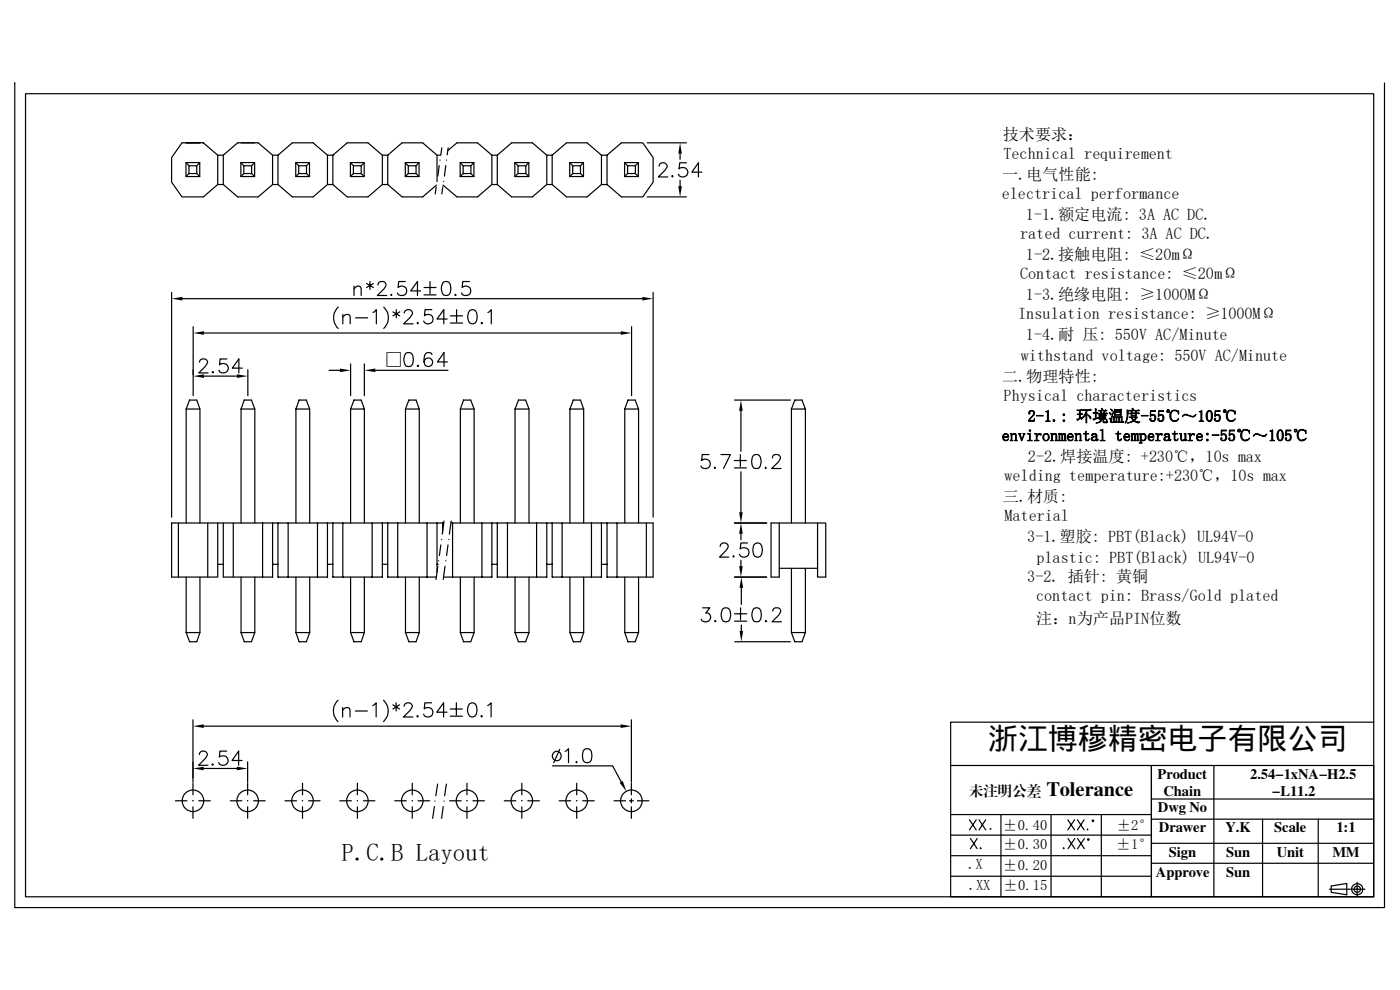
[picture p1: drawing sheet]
<svg xmlns="http://www.w3.org/2000/svg" width="297mm" height="210mm" viewBox="0 0 297 210" stroke-linecap="round" stroke-linejoin="round" font-family="sans-serif">
<g fill="none" stroke="#000" stroke-width=".25">
<path d="M3.1 17.6v174.9h290.6v-174.9M5.4 19.9h286v170.3h-286zM38.6 30.3h4.5l3.1 2.6v6.2l-3.1 2.7h-4.5l-2.2-3.2v-5.2zM39.5 34.5h2.9v2.9h-2.9zM39.5 34.5l.6 .7M40.1 35.2h1.6v1.6h-1.6zM40.1 36.8l-.6 .6M41.7 36.8l.7 .6M42.4 34.5l-.7 .7M46.2 32.9h1.2M46.2 39.1h1.2M47.4 32.9l3-2.6h4.4l3 2.6"/>
<path d="M47.4 32.9v6.2M47.4 39.1l3 2.7h4.4l3-2.7M51.1 34.5h2.9v2.9h-2.9zM51.1 34.5l.6 .7M51.7 35.2h1.7v1.6h-1.7zM51.7 36.8l-.6 .6M53.4 36.8l.6 .6M54 34.5l-.6 .7M57.8 32.9v6.2M57.8 32.9h1.2M57.8 39.1h1.2M59 32.9l3-2.6h4.4l3.1 2.6"/>
<path d="M59 32.9v6.2M62.7 34.5h3v2.9h-3zM62.7 34.5l.7 .7M63.4 35.2h1.6v1.6h-1.6zM63.4 36.8l-.7 .6M65 36.8l.7 .6M65.7 34.5l-.7 .7M69.5 32.9v6.2l-3.1 2.7h-4.4l-3-2.7M69.5 32.9h1.1M69.5 39.1h1.1M70.6 32.9l3.1-2.6h4.4l3 2.6M70.6 32.9v6.2"/>
<path d="M74.3 34.5h3v2.9h-3zM74.3 34.5l.7 .7M75 35.2h1.6v1.6h-1.6zM75 36.8l-.7 .6M76.6 36.8l.7 .6M77.3 34.5l-.7 .7M81.1 32.9v6.2l-3 2.7h-4.4l-3.1-2.7M81.1 32.9h1.2M81.1 39.1h1.2M82.3 32.9l3-2.6h4.4l3 2.6M82.3 39.1l3 2.7h4.4l2.9-2.5M82.3 32.9v6.2"/>
<path d="M86 34.5h2.9v2.9h-2.9zM86 34.5l.6 .7M86.6 35.2h1.7v1.6h-1.7zM86.6 36.8l-.6 .6M88.3 36.8l.6 .6M88.9 34.5l-.6 .7M92.5 39.7l-.2 1.4M92.7 38.5h.1M93.2 35.1l-.3 2.3M93.3 33.9v.1M93.5 32.9h-.8v5.4M93.7 31.4l-.2 1.4"/>
<path d="M93.9 39.7l-.2 1.4M94.1 38.5h.1M94.6 35.1l-.3 2.3M94.7 33.9v.1M95 31.9l1.9-1.6h4.4l3.1 2.6M95.1 31.4l-.2 1.4M97.6 34.5h2.9v2.9h-2.9zM97.6 34.5l.7 .7M98.3 35.2h1.6v1.6h-1.6zM98.3 36.8l-.7 .6M99.9 36.8l.6 .6M100.5 34.5l-.6 .7"/>
<path d="M104.4 32.9v6.2l-3.1 2.7h-4.4l-2.9-2.5M104.4 32.9h1.1M104.4 39.1h1.1M105.5 32.9l3-2.6h4.4l3.1 2.6M105.5 32.9v6.2M109.2 34.5h3v2.9h-3zM109.2 34.5l.7 .7M109.9 35.2h1.6v1.6h-1.6zM109.9 36.8l-.7 .6M111.5 36.8l.7 .6M112.2 34.5l-.7 .7M116 32.9v6.2l-3.1 2.7h-4.4l-3-2.7"/>
<path d="M116 32.9h1.1M116 39.1h1.1M117.1 32.9l3.1-2.6h4.3l3.1 2.6M117.1 32.9v6.2M120.9 34.5h2.9v2.9h-2.9zM120.9 34.5l.6 .7M121.5 35.2h1.6v1.6h-1.6zM121.5 36.8l-.6 .6M123.1 36.8l.7 .6M123.8 34.5l-.7 .7M127.6 32.9v6.2l-3.1 2.7h-4.3l-3.1-2.7M127.6 32.9h1.2"/>
<path d="M127.6 39.1h1.2M128.8 32.9l3-2.6h4.6l2.2 3.1v5.2l-2.2 3.2h-4.6l-3-2.7M128.8 32.9v6.2M132.5 34.5h2.9v2.9h-2.9zM132.5 34.5l.6 .7M133.1 35.2h1.7v1.6h-1.7zM133.1 36.8l-.6 .6M134.8 36.8l.6 .6M135.4 34.5l-.6 .7M137.3 30.3h8.3M139.8 35.2l.2-.4 .4-.3a.93 .93 0 0 1 1.1 .6v.3l-.4 .7-1.4 1.4h1.9M142.7 37.2l-.2 .2 .2 .1 .1-.1"/>
<path d="M144.3 32.6v1.2M144.3 38.3v1.2M145.6 34.5h-1.4l-.1 1.3a1.05 1.05 0 0 1 1.6 0 1.05 1.05 0 0 1-.2 1.6 1.05 1.05 0 0 1-1.6-.5M148.9 36.5h-2.1l1.4-2v3M78.5 59.7v1.7M86 59.7h-1.4l-.1 1.3a1.05 1.05 0 0 1 1.5 0 1.05 1.05 0 0 1-.2 1.6 1.05 1.05 0 0 1-1.5-.5M91.2 59.7v2.6M94.1 59.8a1.02 1.02 0 0 1 1.4 .5 2.57 2.57 0 0 1-.3 2.3 .97 .97 0 0 1-1.4-.5 2.39 2.39 0 0 1 .3-2.3zM99.6 59.7h-1.4l-.2 1.3a1.04 1.04 0 0 1 1.6 0 1.04 1.04 0 0 1-.2 1.5 1.04 1.04 0 0 1-1.5-.4M137.3 41.8h8.3M36.4 62v47.7M38.7 63.4h97.6"/>
<path d="M41 69.3v14.6M42.3 76.8a.65 .65 0 0 1 .6-.7h.5a.69 .69 0 0 1 .5 1.1l-1.7 1.9h2M43.3 79.8h7M43.3 70.6h88.4M45.2 78.8l-.2 .1 .2 .2 .1-.2M48.1 76.1h-1.4l-.1 1.3a1.05 1.05 0 0 1 1.6-.1 1.05 1.05 0 0 1-.2 1.6 1.05 1.05 0 0 1-1.6-.4M51.4 78.1h-2.1l1.4-2v3M52.6 78.4v5.5M69.8 78.6h2.3M71.8 65.1a3.1 3.1 0 0 0 0 4.6M72.7 67.3l.7-.6 .8 .1 .1 1.9M72.7 66.7v2"/>
<path d="M74.4 77.2v6.7M75.1 61.3l.7-.6 .7 .2 .1 1.8M75.1 60.7v2M75.4 67.4h2.6M77.3 77.2v6.7M77.8 60.1l1.4 .9M79.1 66.3l.7-.6v3M79.2 60.1l-1.4 .9M79.6 78.6h15.4M80.2 60.4a.71 .71 0 0 1 .6-.7h.5a.74 .74 0 0 1 .4 1.2l-1.6 1.8h1.9M81.4 65.1a3.1 3.1 0 0 1 0 4.6M83 62.4l-.1 .2 .1 .1 .1-.1"/>
<path d="M83.4 66.2l1.4 .8M84.1 65.7v1.7M84.8 66.2l-1.4 .8M85.8 66.4v-.1a.93 .93 0 0 1 1.1-.6 .74 .74 0 0 1 .4 1.1l-1.7 1.9h2M86.1 74.9a1.02 1.02 0 0 1 1.4 .4 2.57 2.57 0 0 1-.3 2.3 .97 .97 0 0 1-1.3-.4 2.39 2.39 0 0 1 .2-2.3zM88.6 68.4l-.1 .1 .1 .2 .2-.2M88.7 77.5l-.2 .1 .2 .2 .1-.2M89.2 61.7h-2.1l1.5-2v3M90 61h2.5M90 62.6h2.5M91.6 65.7h-1.4l-.2 1.3a1.04 1.04 0 0 1 1.6 0 1.04 1.04 0 0 1-.2 1.6 1.04 1.04 0 0 1-1.5-.5M91.7 75.2a.87 .87 0 0 0-.9-.4 .87 .87 0 0 0-.7 .5 2.2 2.2 0 0 0 .3 2.3 .91 .91 0 0 0 1.3-.4 .91 .91 0 0 0-.6-1.2 .91 .91 0 0 0-1.1 .8"/>
<path d="M94.9 67.7h-2.2l1.4-2v3M94.9 76.8h-2.1l1.4-2v3M95.5 67h2.6M95.5 68.5h2.6M96.6 62.4l-.1 .2 .1 .1 .2-.1M96.9 65.7v2.6M99.7 65.9a.94 .94 0 0 1 1.4 .4 2.46 2.46 0 0 1-.3 2.2 .91 .91 0 0 1-1.4-.4 2.32 2.32 0 0 1 .3-2.2zM102.2 68.4l-.1 .1 .1 .2 .2-.2M103.5 66.3l.7-.6v3M134 69.3v14.6M138.6 62v47.7M39.5 86.8v24.1"/>
<path d="M40.2 84.9h1.5l.7 1.9h-2.9zM42.4 86.8v24.1M51.1 86.8v24.1M51.8 84.9h1.5l.8 1.9h-3zM54.1 86.8v24.1M62.8 86.8v24.1M63.5 84.9h1.5l.7 1.9h-2.9zM65.7 86.8v24.1M74.4 86.8v24.1M75.1 84.9h1.5l.7 1.9h-2.9zM77.3 86.8v24.1M86 86.8v24.1"/>
<path d="M86.7 84.9h1.6l.6 1.9h-2.9zM88.9 86.8v24.1M97.7 86.8v24.1M98.3 84.9h1.6l.7 1.9h-2.9zM100.6 86.8v24.1M109.3 86.8v24.1M110 84.9h1.5l.7 1.9h-2.9zM112.2 86.8v24.1M120.9 86.8v24.1M121.6 84.9h1.5l.7 1.9h-2.9zM123.8 86.8v24.1M132.5 86.8v24.1"/>
<path d="M133.2 84.9h1.5l.8 1.9h-3zM135.5 86.8v24.1M150.4 96.4h-1.4l-.2 1.3a1.05 1.05 0 0 1 1.6 0 1.05 1.05 0 0 1-.2 1.6 1.05 1.05 0 0 1-1.5-.5M151.7 99.1l-.2 .2 .2 .1 .1-.1M153 96.4h1.9l-1.4 3M155.8 97.7h2.5M155.8 99.3h2.5M155.8 84.9h11.9M157.1 96.4v2.6M157.2 87.1v8.6M159.9 96.5a.97 .97 0 0 1 1.4 .5 2.39 2.39 0 0 1-.3 2.3 1.02 1.02 0 0 1-1.4-.5 2.57 2.57 0 0 1 .3-2.3zM162.4 99.1l-.1 .2 .1 .1 .2-.1"/>
<path d="M163.9 97.1a.65 .65 0 0 1 .5-.7h.6a.71 .71 0 0 1 .4 1.2l-1.7 1.8h2M167.9 86.8v24.1M168.6 84.9h1.5l.8 1.9h-3zM170.9 86.8v24.1M37.8 110.9v11.5M44.1 110.9v11.5M46.2 110.9v11.5h-9.8v-11.5h57.7M46.2 119.7h1.2M47.4 110.9v11.5h10.4v-11.5M49.5 110.9v11.5M55.7 110.9v11.5M57.8 119.7h1.2"/>
<path d="M59 110.9v11.5h10.5v-11.5M61.1 110.9v11.5M67.4 110.9v11.5M69.5 119.7h1.1M70.6 110.9v11.5h10.5v-11.5M72.7 110.9v11.5M79 110.9v11.5M81.1 119.7h1.2M82.3 110.9v11.5h10.3M84.4 110.9v11.5M90.6 110.9v11.5M92.7 119.7h.3"/>
<path d="M92.7 110.9v10.5M93 118.9v.1M93.5 115.6l-.3 2.2M93.7 114.4v.1M93.9 110.9v2.1M94.2 110.5l-.4 2.8M94.6 118.9v.1M95 115.6l-.3 2.2M95.2 114.4v.1M95.7 110.9h42.9v11.5h-9.8v-11.5M95.7 110.5l-.4 2.8M96 110.9v11.5"/>
<path d="M102.2 110.9v11.5M104.4 119.7h1.1M104.4 110.9v11.5h-10.3M105.5 110.9v11.5h10.5v-11.5M107.7 110.9v11.5M113.8 110.9v11.5M116 119.7h1.1M117.1 110.9v11.5h10.5v-11.5M119.3 110.9v11.5M125.5 110.9v11.5M127.6 119.7h1.2M130.9 110.9v11.5"/>
<path d="M137.1 110.9v11.5M152.8 115.9l.1-.4 .4-.3h.6a.74 .74 0 0 1 .4 1.1l-1.6 1.9h1.9M155.6 117.9l-.1 .1 .1 .2 .1-.2M155.8 110.9h6.8M157.2 100.1v8.6M157.2 113.2v1.3M157.2 118.9v1.2M158.6 115.2h-1.4l-.2 1.2a1.07 1.07 0 0 1 1.6 0 1.07 1.07 0 0 1 0 1.5 1.07 1.07 0 0 1-1.6 0l-.1-.3M160.1 115.3a.94 .94 0 0 1 1.5 .5 2.5 2.5 0 0 1-.3 2.2 .94 .94 0 0 1-1.4-.4 2.46 2.46 0 0 1 .2-2.3zM163.6 110.9h11.6v11.5h-1.8v-1.9h-8.1v1.9h-1.7zM165.3 110.9v9.6M173.4 110.9v9.6"/>
<path d="M39.5 134.2h2.9l-.7 1.9h-1.5zM39.5 122.4v11.8M42.4 122.4v11.8M51.1 134.2h3l-.8 1.9h-1.5zM51.1 122.4v11.8M54.1 122.4v11.8M62.8 134.2h2.9l-.7 1.9h-1.5zM62.8 122.4v11.8M65.7 122.4v11.8M74.4 134.2h2.9l-.7 1.9h-1.5zM74.4 122.4v11.8M77.3 122.4v11.8"/>
<path d="M86 134.2h2.9l-.6 1.9h-1.6zM86 122.4v11.8M88.9 122.4v11.8M92.9 120.1l-.4 2.8M94.4 120.1l-.4 2.8M97.7 134.2h2.9l-.7 1.9h-1.6zM97.7 122.4v11.8M100.6 122.4v11.8M109.3 134.2h2.9l-.7 1.9h-1.5zM109.3 122.4v11.8M112.2 122.4v11.8M120.9 134.2h2.9l-.7 1.9h-1.5z"/>
<path d="M120.9 122.4v11.8M123.8 122.4v11.8M132.5 134.2h3l-.8 1.9h-1.5zM132.5 122.4v11.8M135.5 122.4v11.8M149.1 128.9h1.5l-.9 1.1a.96 .96 0 0 1 1.1 1.1 .96 .96 0 0 1-1.3 .8l-.4-.1-.3-.5M151.7 131.6l-.1 .2 .1 .1 .2-.1M153.4 129.1a1.02 1.02 0 0 1 1.5 .4 2.57 2.57 0 0 1-.3 2.3 .97 .97 0 0 1-1.4-.5 2.39 2.39 0 0 1 .2-2.2zM155.8 122.4h6.8M155.8 130.2h2.6M155.8 131.8h2.6M155.9 136.1h11.8"/>
<path d="M157.1 128.9v2.6M157.3 124.7v3.5M157.3 132.6v1.2M159.9 129.1a1.02 1.02 0 0 1 1.5 .4 2.57 2.57 0 0 1-.3 2.3 .97 .97 0 0 1-1.4-.5 2.39 2.39 0 0 1 .2-2.2zM162.5 131.6l-.2 .2 .2 .1 .1-.1M163.9 129.6l.2-.4a.98 .98 0 0 1 1.4 0 .99 .99 0 0 1-.3 1.3l-1.4 1.4h2M167.9 134.2h3l-.8 1.9h-1.5zM167.9 120.5v13.7M170.9 120.5v13.7M40.9 152.7v13.2M43.2 154h88.5M48.1 159.3h-1.4l-.2 1.3a1.07 1.07 0 0 1 1.6-.1 1.07 1.07 0 0 1 0 1.6 1.07 1.07 0 0 1-1.6-.1l-.1-.3"/>
<path d="M71.7 148.5a3.1 3.1 0 0 0 0 4.6M72.7 150.6l.7-.5 .7 .1 .2 1.9M72.7 150.1v2M75.4 150.8h2.5M79.1 149.7l.7-.6v3M81.4 148.5a3.1 3.1 0 0 1 0 4.6M83.4 149.5l1.4 .9M84 149.1v1.7M84.8 149.5l-1.4 .9M85.7 149.8v-.1a.93 .93 0 0 1 1.2-.6 .74 .74 0 0 1 .4 1.1l-1.7 1.9h2M88.6 151.8l-.2 .1 .2 .2 .1-.2M91.6 149.1h-1.5l-.1 1.3a1.03 1.03 0 0 1 1.6-.1 1.03 1.03 0 0 1-.2 1.6 1.03 1.03 0 0 1-1.5-.4"/>
<path d="M94.8 151.1h-2.1l1.4-2v3M95.5 150.4h2.6M95.5 151.9h2.6M96.8 149.1v2.6M99.7 149.3a.91 .91 0 0 1 1.3 .4 2.46 2.46 0 0 1-.2 2.2 .91 .91 0 0 1-1.4-.4 2.2 2.2 0 0 1 .3-2.2zM102.2 151.8l-.2 .1 .2 .2 .1-.2M103.5 149.7l.7-.6v3M118.7 158.9l-1.2 2.9M119.9 159.4l.7-.6v3M124 158.9a1.02 1.02 0 0 1 1.4 .5 2.57 2.57 0 0 1-.3 2.3 1.02 1.02 0 0 1-1.4-.5 2.57 2.57 0 0 1 .3-2.3zM133.9 152.7v13.2M291.4 153.2h-89.7v9.2"/>
<path d="M37.2 169.9h2.5M40.9 166.1v2.5M40.9 169.8v.1M40.9 171.1v2.5M42.2 169.9h2.4M42.3 160l.1-.4 .4-.3a.93 .93 0 0 1 1.2 .6l-.4 1-1.5 1.4h2M43.2 163h7M45.1 162l-.1 .2 .1 .1 .2-.1M48.9 169.9h2.4M51.4 161.3h-2.2l1.4-2v3M52.5 161.6v4.3M52.5 166.1v2.5"/>
<path d="M52.5 169.8v.1M52.5 171.1v2.5M53.8 169.9h2.5M60.5 169.9h2.4M64.2 166.1v2.5M64.2 169.8v.1M64.2 171.1v2.5M65.4 169.9h2.5M72.1 169.9h2.4M75.8 166.1v2.5M75.8 169.8v.1M75.8 171.1v2.5"/>
<path d="M77.1 169.9h2.4M83.7 169.9h2.5M87.5 166.1v2.5M87.5 169.8v.1M87.5 171.1v2.5M88.7 169.9h2.4M92.2 171.1l-.4 2.5M92.3 169.9v.1M92.8 166.3l-.3 2.5M94 171.1l-.3 2.5M94.2 169.9v.1M94.7 166.3l-.4 2.5"/>
<path d="M95.4 169.9h2.4M99.1 166.1v2.5M99.1 169.8v.1M99.1 171.1v2.5M100.3 169.9h2.5M107 169.9h2.4M110.7 166.1v2.5M110.7 169.8v.1M110.7 171.1v2.5M112 169.9h2.4M117.2 162.5h12.8l1.8 3.3M118.6 169.9h2.5"/>
<path d="M122.3 161.5l-.1 .2 .1 .1 .1-.1M122.3 166.1v2.5M122.3 169.8v.1M122.3 171.1v2.5M123.6 169.9h2.5M130.3 169.9h2.4M133.6 169.9h.8M133.9 166.1v2.5M133.9 169.4v.9M133.9 171.1v2.5M135.2 169.9h2.5M201.7 162.4h89.7v27.8h-47.1v-27.8v27.8h-42.6z"/>
<path d="M201.7 172.8h42.6M201.7 177.1h42.6M205.7 173.9l1.4 2.1M205.9 177.9l1.4 2.1M207.1 173.9l-1.4 2.1M207.3 177.9l-1.4 2.1M207.7 173.9l1.4 2.1M208 179.8v.2l.2-.1M209.1 173.9l-1.4 2.1M212.3 172.8v17.4M223 172.8v17.4M225.6 179.8v.1h.2"/>
<path d="M226.5 173.9l1.5 2.1M226.6 177.9l1.4 2.1M228 173.9l-1.5 2.1M228 177.9l-1.4 2.1M228.6 173.9l1.4 2.1M228.6 177.9l1.4 2.1M230 173.9l-1.4 2.1M230 177.9l-1.4 2.1M230.7 175.8l-.1 .2h.2M233.6 172.8v17.4M244.3 169.5h47.1M244.3 173.8h47.1"/>
<path d="M244.3 178.9h47.1M257.5 162.4v27.8M267.8 173.8v16.4M279.7 173.8v16.4M201.7 181.5h42.6M201.7 185.9h42.6M244.3 183.1h47.1M282 188.6h7.6M282.4 187.9l3.3-.5v2.4l-3.3-.5zM287.9 187.1v2.9"/>
<circle cx="40.9" cy="169.9" r="2.29"/>
<circle cx="52.5" cy="169.9" r="2.29"/>
<circle cx="64.2" cy="169.9" r="2.29"/>
<circle cx="75.8" cy="169.9" r="2.29"/>
<circle cx="87.5" cy="169.9" r="2.29"/>
<circle cx="99.1" cy="169.9" r="2.29"/>
<circle cx="110.7" cy="169.9" r="2.29"/>
<circle cx="118.1" cy="160.3" r=".99"/>
<circle cx="122.3" cy="169.9" r="2.29"/>
<circle cx="133.9" cy="169.9" r="2.29"/>
<circle cx="230.9" cy="178.1" r=".16"/>
<circle cx="231.9" cy="174.1" r=".16"/>
<circle cx="287.9" cy="188.6" r="1.18"/>
<circle cx="287.9" cy="188.6" r=".68"/>
</g>
<g fill="#000">
<path d="M144.3 30.3l.4 2.3h-.8zM143.9 39.5h.8l-.4 2.3zM36.4 63.4l2.3-.4v.7zM41 79.8l2.3-.4v.8zM41 70.6l2.3-.3v.7zM50.3 79.4l2.3 .4-2.3 .4zM72.1 78.2l2.3 .4-2.3 .3zM77.3 78.6l2.3-.4v.7zM131.7 70.3l2.3 .3-2.3 .4zM136.3 63l2.3 .4-2.3 .3zM157.2 84.9l.4 2.2h-.8zM156.8 108.7h.8l-.4 2.2z"/>
<path d="M157.2 110.9l.4 2.3h-.8zM156.8 120.1h.8l-.4 2.3zM157.3 122.4l.3 2.3h-.7zM156.9 133.8h.7l-.3 2.3zM40.9 154l2.3-.3v.7zM131.7 153.7l2.2 .3-2.2 .4zM40.9 163l2.3-.4v.8zM50.2 162.6l2.3 .4-2.3 .4zM131.4 166l.7-.3 .8 2.2z"/>
<path d="M212.8 92.3l.3-.2h.3l-.3 .1-.2 .5h-.2z" fill-rule="evenodd"/>
<path d="M213.1 92.1a.64 .64 0 0 1 .6 0 .64 .64 0 0 1 .3 .6h-1.1l.1 .5 .4 .2-.5-.1-.2-.6h1.1l-.1-.5z" fill-rule="evenodd"/>
<path d="M213 93.4h.6l.3-.3a.49 .49 0 0 1-.3 .4 .49 .49 0 0 1-.5 0z" fill-rule="evenodd"/>
<path d="M214.3 92l.4-.1v1.4l.2 .2h-.6l.2-.2v-1.2z" fill-rule="evenodd"/>
<path d="M214.7 92.2l.4-.2 .4 .1z" fill-rule="evenodd"/>
<path d="M215.2 92.1h.3l.1 .1v1.1l.2 .2h-.6l.2-.2v-1z" fill-rule="evenodd"/>
<path d="M216 92h.6l-.1 .2 .3 1-.1 .3-.5-1.4z" fill-rule="evenodd"/>
<path d="M217 92l.5 .1h-.2l-.6 1.4 .5-1.3z" fill-rule="evenodd"/>
<path d="M218.3 87.4l.2-.3h.3l-.4 .3 .1 .4a.25 .25 0 0 1-.3-.1 .25 .25 0 0 1 .1-.3z" fill-rule="evenodd"/>
<path d="M218 92l.6-.1v1.4l.4 .2h-1l.4-.2v-1.1z" fill-rule="evenodd"/>
<path d="M218.5 87.1a.66 .66 0 0 1 1 .3 .66 .66 0 0 1-.4 .9l-.9 .9 .7-.9a.65 .65 0 0 0 .4-.6 .65 .65 0 0 0-.5-.6z" fill-rule="evenodd"/>
<path d="M218.2 89.2h1l.3-.4-.1 .6h-1.2z" fill-rule="evenodd"/>
<path d="M219.8 88.1h1.5v.1h-1.5z" fill-rule="evenodd"/>
<path d="M219.5 92l.5-.1v1.4l.4 .2h-.9l.3-.2v-1.2z" fill-rule="evenodd"/>
<path d="M220.3 92.1h.3l-.6 .3z" fill-rule="evenodd"/>
<path d="M220.3 92.1l.5-.1 .1 .3h-.2l-.1-.2z" fill-rule="evenodd"/>
<path d="M221.5 92.1l.2-.1 .6 .1h-.4a.76 .76 0 0 0-.5 .7 .76 .76 0 0 0 .5 .7h-.3l-.2-.3a.97 .97 0 0 1 .1-1.1z" fill-rule="evenodd"/>
<path d="M221.9 92.1h.4a.79 .79 0 0 1 .2 1 .79 .79 0 0 1-.9 .4h.3a.76 .76 0 0 0 .5-.7 .76 .76 0 0 0-.5-.7z" fill-rule="evenodd"/>
<path d="M221.8 87.3l.6-.2v2l.4 .3h-1l.4-.3v-1.7z" fill-rule="evenodd"/>
<path d="M222.9 92l.4-.1v1.5l.1 .1h-.5l.2-.2v-1.2z" fill-rule="evenodd"/>
<path d="M223.4 92.1l.2-.1 .5 .1-.8 .1z" fill-rule="evenodd"/>
<path d="M223.7 92.1l.5 .1v1.2l.2 .1h-.6l.2-.1v-1.1z" fill-rule="evenodd"/>
<path d="M224.5 92l.3-.1 .1 .3-.1 1.1 .2 .2h-.5l.2-.2v-1.2z" fill-rule="evenodd"/>
<path d="M224.9 92.1h.2z" fill-rule="evenodd"/>
<path d="M224.9 92.1l.4-.1 .1 .2z" fill-rule="evenodd"/>
<path d="M225.3 92.2l.3-.2h.4l-.4 .1-.2 .2v1l.2 .2h-.5l.2-.2z" fill-rule="evenodd"/>
<path d="M225.7 92.1h.3l.1 .1v1.2l.1 .1h-.5l.1-.1v-1.3z" fill-rule="evenodd"/>
<path d="M226.5 92.3l.3-.2h.3l-.4 .1-.1 .5h-.2z" fill-rule="evenodd"/>
<path d="M226.8 92.1a.64 .64 0 0 1 .7 0 .64 .64 0 0 1 .2 .6h-1.1l.1 .5 .4 .2h-.4l-.3-.7h1.1l-.2-.6z" fill-rule="evenodd"/>
<path d="M226.7 93.4h.6l.4-.3a.62 .62 0 0 1-1 .3z" fill-rule="evenodd"/>
<path d="M228 92l.4-.1v1.5l.2 .1h-.6l.2-.2v-1.2z" fill-rule="evenodd"/>
<path d="M228.4 92.2l.4-.2 .4 .1z" fill-rule="evenodd"/>
<path d="M229 87.9h.2v.8h.1l-.7 .5-.2-.3 .6-.1z" fill-rule="evenodd"/>
<path d="M229 87.1l.2-.1v.8h-.2z" fill-rule="evenodd"/>
<path d="M228.9 92.1l.4 .1v1.1l.2 .2h-.6l.3-.2v-1z" fill-rule="evenodd"/>
<path d="M228.4 87h.9l.1-.2 .3 .2-1.1 .1z" fill-rule="evenodd"/>
<path d="M228.5 87.8h.8l.2-.1 .2 .2-1.1 .1z" fill-rule="evenodd"/>
<path d="M229.2 88.7l.5-.2z" fill-rule="evenodd"/>
<path d="M230.2 87.8h.2l-1 1.2z" fill-rule="evenodd"/>
<path d="M230.3 91.5l.1 .5h.6l-.6 .1v1.1l.3 .2h-.3l-.1-.2v-1.1h-.5l.5-.3z" fill-rule="evenodd"/>
<path d="M230.5 87l.2 .1-.2 .5 .1 .1v1.9l-.2 .1v-1.9h-.2z" fill-rule="evenodd"/>
<path d="M230.7 88h.1a.75 .75 0 0 1 .6 .8z" fill-rule="evenodd"/>
<path d="M230.4 93.4h.4l.3-.3-.3 .4z" fill-rule="evenodd"/>
<path d="M229.7 86.9h1.4l.2-.1 .2 .2-1.7 .1z" fill-rule="evenodd"/>
<path d="M231.7 92.1h.5h-.3l-.2 .3h-.1z" fill-rule="evenodd"/>
<path d="M231.6 92.8l.3-.2h.6a.49 .49 0 0 0-.6 .2 .49 .49 0 0 0 0 .6l-.4-.1z" fill-rule="evenodd"/>
<path d="M231.8 92.1a.59 .59 0 0 1 .9 .3l.1 1h-.3l-.1-.1 .1-.1v-.6h-.5l.5-.1v-.4z" fill-rule="evenodd"/>
<path d="M232.3 86.7l.4 .1-.2 .1v.7h-.1z" fill-rule="evenodd"/>
<path d="M231.6 93.4l.9-.1-.3 .2z" fill-rule="evenodd"/>
<path d="M232.4 87.7h.1v1l.2 .1-.7 .3-.1-.2 .5-.1z" fill-rule="evenodd"/>
<path d="M231.9 87.6h.8l.1-.2 .2 .3h-1.1z" fill-rule="evenodd"/>
<path d="M232.5 93.4h.3l.2-.2-.1 .3z" fill-rule="evenodd"/>
<path d="M232.5 88.7h.6z" fill-rule="evenodd"/>
<path d="M233.2 88.5h1.2h-1.1v.3h-.1z" fill-rule="evenodd"/>
<path d="M233.2 87.9l.1 .1-.1 .1z" fill-rule="evenodd"/>
<path d="M233.4 87.2l.3 .2-.1 .3z" fill-rule="evenodd"/>
<path d="M232.5 89.7l.2-.1a.79 .79 0 0 0 .9-.7h.4h-.3l-.3 .7z" fill-rule="evenodd"/>
<path d="M233.6 86.6l.3 .2v.3z" fill-rule="evenodd"/>
<path d="M233.4 91.2l.6-.1v2.2l.4 .2h-1l.4-.2v-2z" fill-rule="evenodd"/>
<path d="M233.6 88.9h.5l.2 .7h.7l-.9 .1-.1-.2v-.6z" fill-rule="evenodd"/>
<path d="M234.2 87.1l.3 .2-.5 .4z" fill-rule="evenodd"/>
<path d="M233.2 88.1l1.3-.2 .2 .2h-1.4v.3h-.1z" fill-rule="evenodd"/>
<path d="M234.4 88.9l.2-.1z" fill-rule="evenodd"/>
<path d="M233 87.1h1.4l.2-.2 .2 .2-1.7 .1z" fill-rule="evenodd"/>
<path d="M233.2 88.4h1.2v-.3h.3l-.1 .1v.6l-.2 .1h-1.1l-.1 .1v-.2h1.2v-.3z" fill-rule="evenodd"/>
<path d="M232.8 87.7h1.8l.1-.2 .3 .3h-2z" fill-rule="evenodd"/>
<path d="M234.8 89l.2 .5-.7 .1 .4-.1z" fill-rule="evenodd"/>
<path d="M235.3 88.8h.6l-.1 .8-.3-.1 .1-.5z" fill-rule="evenodd"/>
<path d="M235.3 87.5l.4 .2-.1 .3z" fill-rule="evenodd"/>
<path d="M235.6 86.8l.3 .1v.3z" fill-rule="evenodd"/>
<path d="M236.2 88.5h1.7h-1.5v1h-.2z" fill-rule="evenodd"/>
<path d="M236.2 88.3l.2 .2z" fill-rule="evenodd"/>
<path d="M236.2 87.2l-.3 1.6h-.4l.3-.2z" fill-rule="evenodd"/>
<path d="M236.4 87.4l1.3 .1h-1.1v.5h1.3h-1.3l-.2 .2z" fill-rule="evenodd"/>
<path d="M236.4 86.9l1.3 .1h-1.1v.4h1.3v.6h-1.3h1.1v-.5l-1.3-.1z" fill-rule="evenodd"/>
<path d="M236.4 86.8l.2 .1h1.4l-.1 .5h-1.3h1.1v-.4l-1.3-.1z" fill-rule="evenodd"/>
<path d="M236.8 88.5h.1v1h-.7h.6z" fill-rule="evenodd"/>
<path d="M236.7 92l.4-.1 .1-.4 .1 .5h.5l-.5 .1v1.1l.2 .2-.3-.1-.1-1.2z" fill-rule="evenodd"/>
<path d="M237.3 88.5h.2v1h-.2z" fill-rule="evenodd"/>
<path d="M236.6 86.9h1.1v-.1l.3 .1z" fill-rule="evenodd"/>
<path d="M237.7 88h.2v.1l-.2 .1z" fill-rule="evenodd"/>
<path d="M237.2 93.4l.5-.1 .2-.2-.2 .4z" fill-rule="evenodd"/>
<path d="M236.2 88.5h1.7v-.2l.2 .2-.1 1h-.1v-1z" fill-rule="evenodd"/>
<path d="M235.8 89.5h2.3l.2-.1 .1 .2h-2.4z" fill-rule="evenodd"/>
<path d="M238.7 92.1h.4l-.3 .1-.2 .5h-.2z" fill-rule="evenodd"/>
<path d="M238.8 92.1a.64 .64 0 0 1 .6 0 .64 .64 0 0 1 .3 .6h-1.1l.1 .5 .4 .2-.5-.1-.2-.6h1.1l-.2-.6z" fill-rule="evenodd"/>
<path d="M239.1 86.9l.2 .2h1.2h-1.4z" fill-rule="evenodd"/>
<path d="M238.7 93.4h.6l.3-.3a.49 .49 0 0 1-.3 .4 .49 .49 0 0 1-.5 0z" fill-rule="evenodd"/>
<path d="M239.9 88.5h1.1h-1l.5 .6h-.2z" fill-rule="evenodd"/>
<path d="M239.9 87.2l.3 .2-.1 .3h-.2z" fill-rule="evenodd"/>
<path d="M239.9 87.7h.2v.4l.9 .1-1.1 .1z" fill-rule="evenodd"/>
<path d="M239.3 87.1h1.1l-.2-.5 .3 .3v.2z" fill-rule="evenodd"/>
<path d="M239.9 92l.3-.1 .1 .3-.1 1.1 .2 .2h-.5l.2-.2v-1.2z" fill-rule="evenodd"/>
<path d="M240.3 92.1h.2z" fill-rule="evenodd"/>
<path d="M240.3 92.1l.4-.1 .1 .2z" fill-rule="evenodd"/>
<path d="M240.5 89.3l1.3 .2a.82 .82 0 0 1-1.1-.1z" fill-rule="evenodd"/>
<path d="M239.9 87.7h1l-.1-.5 .4 .2-.2 .3z" fill-rule="evenodd"/>
<path d="M240.9 88.2h.1l-.1 .1z" fill-rule="evenodd"/>
<path d="M240.1 88.1h.8v-.4h.1v.4z" fill-rule="evenodd"/>
<path d="M239.6 88.5l1.5-.1 .2 .1-1.6 .1z" fill-rule="evenodd"/>
<path d="M240.7 92.2l.4-.2 .3 .1-.5 .1v1.2l.1 .1h-.5l.2-.1z" fill-rule="evenodd"/>
<path d="M239.9 88.5h1.4l-.6 .7 .1 .1-1.7 .5 1.2-.5v-.2h.3l.4-.5z" fill-rule="evenodd"/>
<path d="M241.1 92.1l.4 .1v1.2l.1 .1h-.5l.2-.1v-1.3z" fill-rule="evenodd"/>
<path d="M239.3 87.7h2l.2-.2 .2 .2z" fill-rule="evenodd"/>
<path d="M239.1 87.1h2.2l.2-.2 .3 .2h-2.5l-.1 1.6-.5 1.1 .4-1.1z" fill-rule="evenodd"/>
<path d="M242.1 88.1h1.5v.1h-1.5z" fill-rule="evenodd"/>
<path d="M241.7 92l.4-.1v1.3l.1 .1h-.1v.5l.2 .2h-.6l.2-.1v-1.8z" fill-rule="evenodd"/>
<path d="M242.1 93.3l.4 .1z" fill-rule="evenodd"/>
<path d="M242.2 92.1l.2-.1 .5 .1-.8 .2z" fill-rule="evenodd"/>
<path d="M242.5 92.1h.4l.2 .4a.68 .68 0 0 1-.1 .8 .68 .68 0 0 1-.8 .1h.3a.71 .71 0 0 0 .5-.6 .71 .71 0 0 0-.5-.7z" fill-rule="evenodd"/>
<path d="M243.7 92.2l.5-.1-.4 .2v.4h-.3z" fill-rule="evenodd"/>
<path d="M243.9 88.8h.3v.4l.7 .1a.62 .62 0 0 1-1-.5z" fill-rule="evenodd"/>
<path d="M243.9 92.1a.64 .64 0 0 1 .7 0 .64 .64 0 0 1 .2 .6h-1v.5l.5 .2h-.5l-.2-.3-.1-.4h1.1l-.2-.6z" fill-rule="evenodd"/>
<path d="M244.1 88.1l.5-.1z" fill-rule="evenodd"/>
<path d="M244.3 88a.73 .73 0 0 1 .9 .3 .73 .73 0 0 1-.3 1h-.4a.68 .68 0 0 0 .5-.6 .68 .68 0 0 0-.4-.7z" fill-rule="evenodd"/>
<path d="M243.8 93.4h.7l.3-.3a.64 .64 0 0 1-1 .3z" fill-rule="evenodd"/>
<path d="M244.1 87.1h1.1l-.1 .2h-1v1h-.1z" fill-rule="evenodd"/>
<path d="M245.2 92l.5-.1v1.4l.4 .2h-.9l.3-.2v-1.2z" fill-rule="evenodd"/>
<path d="M245.7 88.8h.2v.4l.7 .1a.62 .62 0 0 1-.6 0 .62 .62 0 0 1-.3-.5z" fill-rule="evenodd"/>
<path d="M245.9 88h.4l-.4 .2z" fill-rule="evenodd"/>
<path d="M246 92.1h.3l-.6 .3z" fill-rule="evenodd"/>
<path d="M246 88a.74 .74 0 0 1 .9 .3 .74 .74 0 0 1-.3 1h-.3a.7 .7 0 0 0 .4-.6 .7 .7 0 0 0-.4-.7z" fill-rule="evenodd"/>
<path d="M246 92.1l.5-.1 .1 .3h-.2l-.1-.2z" fill-rule="evenodd"/>
<path d="M245.8 87.1h1.1l-.1 .2h-.9l-.1 1h-.1z" fill-rule="evenodd"/>
<path d="M247.1 92.1h.5h-.3l-.2 .3h-.1z" fill-rule="evenodd"/>
<path d="M247 92.8l.4-.2h.5a.49 .49 0 0 0-.6 .2 .49 .49 0 0 0 .1 .6l-.5-.1z" fill-rule="evenodd"/>
<path d="M247.2 92.1a.61 .61 0 0 1 .9 .3l.1 1h-.3l-.1-.1 .1-.1v-.6h-.4l.4-.1v-.4z" fill-rule="evenodd"/>
<path d="M247.6 87.1l.3-.1-.2 .2 .1 .2h-.2z" fill-rule="evenodd"/>
<path d="M247.1 93.4l.8-.1-.3 .2z" fill-rule="evenodd"/>
<path d="M247.6 87a.31 .31 0 0 1 .4 0 .31 .31 0 0 1 0 .5 .31 .31 0 0 1-.4-.1h.3l.1-.2z" fill-rule="evenodd"/>
<path d="M247.9 93.4h.4l.1-.2-.1 .3z" fill-rule="evenodd"/>
<path d="M248.5 87.3l.5-.3 .6 .1h-.3a1.11 1.11 0 0 0-.8 1.7l.4 .4 .8 .1a1.08 1.08 0 0 1-1.2-.2 1.08 1.08 0 0 1-.3-1.1z" fill-rule="evenodd"/>
<path d="M249.2 91.5l.1 .5h.5l-.5 .1v1.1l.2 .2h-.3l-.1-.2v-1.1h-.4l.4-.3z" fill-rule="evenodd"/>
<path d="M249.3 87.1h.4l.2 .2z" fill-rule="evenodd"/>
<path d="M249.2 93.4h.5l.2-.3-.3 .4z" fill-rule="evenodd"/>
<path d="M249.2 89.3l.4-.1 .5-.4-.4 .5z" fill-rule="evenodd"/>
<path d="M249.9 87.1h.2v.8h-.2l-.1-.5z" fill-rule="evenodd"/>
<path d="M250.2 92l.5-.1v1.4l.6 .1a.49 .49 0 0 1-.6 .1 .49 .49 0 0 1-.3-.5v-.9z" fill-rule="evenodd"/>
<path d="M251 93.4l.4-.2-.1 .2z" fill-rule="evenodd"/>
<path d="M251 88.1a.73 .73 0 0 1 .9-.1h-.7l-.4 .4z" fill-rule="evenodd"/>
<path d="M251.2 92l.4-.1v1.4l.2 .1-.4 .1v-1.4z" fill-rule="evenodd"/>
<path d="M251.5 88h.4l.9 .3h.6l-.5 .2z" fill-rule="evenodd"/>
<path d="M252 92l.6-.1v1.4l.4 .2h-1l.4-.2v-1.1z" fill-rule="evenodd"/>
<path d="M252.8 92.1h.3l-.5 .3z" fill-rule="evenodd"/>
<path d="M252.9 92.1l.4-.1 .1 .2-.2 .1v-.2z" fill-rule="evenodd"/>
<path d="M253.1 88.3l.6-.3-.2 .3z" fill-rule="evenodd"/>
<path d="M253.9 92.3l.3-.2h.3l-.3 .1-.2 .5h-.2z" fill-rule="evenodd"/>
<path d="M254.2 92.1a.64 .64 0 0 1 .6 0 .64 .64 0 0 1 .3 .6h-1.1l.1 .5 .5 .2-.6-.1-.2-.6h1.1l-.1-.6z" fill-rule="evenodd"/>
<path d="M254.4 87.3l.6-.2v2.1l.4 .2h-1l.4-.3v-1.7z" fill-rule="evenodd"/>
<path d="M254.1 93.4h.6l.3-.3a.49 .49 0 0 1-.3 .4 .49 .49 0 0 1-.5 0z" fill-rule="evenodd"/>
<path d="M256.1 87.3l.3-.2h.4h-.3a1.59 1.59 0 0 0 0 2.2h.3a.81 .81 0 0 1-.8-.2 .81 .81 0 0 1-.1-.9z" fill-rule="evenodd"/>
<path d="M256.5 87.1l.5 .2 .2 .5v1l-.4 .5h-.3l.4-.4 .1-1.1-.2-.4z" fill-rule="evenodd"/>
<path d="M257.1 92.2h1.5v.2h-1.5z" fill-rule="evenodd"/>
<path d="M257.6 88.8a.3 .3 0 0 1 .3 .1 .3 .3 0 0 1 0 .3l.7 .1a.62 .62 0 0 1-.6 0 .62 .62 0 0 1-.4-.5z" fill-rule="evenodd"/>
<path d="M257.9 88h.4l-.4 .2z" fill-rule="evenodd"/>
<path d="M258 88a.73 .73 0 0 1 .9 .4 .73 .73 0 0 1-.3 .9h-.4a.7 .7 0 0 0 .5-.6 .7 .7 0 0 0-.4-.7z" fill-rule="evenodd"/>
<path d="M257.8 87.1h1.1l-.1 .2h-.9l-.1 1h-.1z" fill-rule="evenodd"/>
<path d="M259 92.9a.23 .23 0 0 1 .3 .1 .23 .23 0 0 1-.1 .3l.7 .1a.58 .58 0 0 1-.6 .1 .58 .58 0 0 1-.3-.6z" fill-rule="evenodd"/>
<path d="M259.3 92.1h.3l-.5 .2z" fill-rule="evenodd"/>
<path d="M259.6 87h.2a.19 .19 0 0 0-.2 .2 .19 .19 0 0 0 .2 .2h-.3z" fill-rule="evenodd"/>
<path d="M259.3 92.1a.73 .73 0 0 1 .9 .4 .73 .73 0 0 1-.3 .9h-.3a.69 .69 0 0 0 .4-.6 .69 .69 0 0 0-.4-.7z" fill-rule="evenodd"/>
<path d="M259.6 87a.32 .32 0 0 1 .4 0 .32 .32 0 0 1 0 .5 .32 .32 0 0 1-.4-.1l.4-.1v-.2z" fill-rule="evenodd"/>
<path d="M259.1 91.2h1.1l-.1 .2h-.9v1h-.2z" fill-rule="evenodd"/>
<path d="M260.7 92.9h.2l.1 .5h.7a.6 .6 0 0 1-.7 .1 .6 .6 0 0 1-.3-.6z" fill-rule="evenodd"/>
<path d="M261 92.1h.3l-.4 .2z" fill-rule="evenodd"/>
<path d="M260.4 87.3l.5-.3 .7 .1h-.4a1.13 1.13 0 0 0-.6 1.8l.3 .3 .8 .1a1.15 1.15 0 0 1-1.4-.4 1.15 1.15 0 0 1 .1-1.5z" fill-rule="evenodd"/>
<path d="M261 92.1a.74 .74 0 0 1 .9 .3 .74 .74 0 0 1-.2 1h-.4a.7 .7 0 0 0 .4-.6 .7 .7 0 0 0-.4-.7z" fill-rule="evenodd"/>
<path d="M261.2 87.1h.5l.3 .2z" fill-rule="evenodd"/>
<path d="M260.8 91.2h1.1v.2h-1v.9l-.2 .1z" fill-rule="evenodd"/>
<path d="M261.2 89.3l.5-.2 .3-.3-.3 .5z" fill-rule="evenodd"/>
<path d="M262 87.1v.8l-.2-.5z" fill-rule="evenodd"/>
<path d="M262.6 91.1h.3l-.2 .2 .2 .3-.3-.1z" fill-rule="evenodd"/>
<path d="M262.6 91.1a.32 .32 0 0 1 .5 0 .32 .32 0 0 1 0 .5 .32 .32 0 0 1-.5 0l.5-.2-.1-.2z" fill-rule="evenodd"/>
<path d="M263.5 91.3l.6-.2 .6 .1h-.4a1.15 1.15 0 0 0-.7 1.8l.3 .3 .8 .1a1.17 1.17 0 0 1-1.4-.5 1.17 1.17 0 0 1 .2-1.5z" fill-rule="evenodd"/>
<path d="M264.3 91.2h.4l.3 .2z" fill-rule="evenodd"/>
<path d="M264.2 93.4l.5-.2 .4-.3-.4 .5z" fill-rule="evenodd"/>
<path d="M265 91.3l.1 .7-.3-.5z" fill-rule="evenodd"/>
<path d="M266 92.2a.68 .68 0 0 1 1-.1h-.6l-.5 .4z" fill-rule="evenodd"/>
<path d="M266.5 92.1l2 .3a1.5 1.5 0 0 1-1.5-.2z" fill-rule="evenodd"/>
<path d="M268.1 92.4l.6-.3-.2 .3z" fill-rule="evenodd"/>
<path d="M269.4 91.4l.6-.2v2.1l.4 .2h-1l.4-.3v-1.6z" fill-rule="evenodd"/>
<path d="M271.3 91.3l.2-.1 .4 .1h-.4l-.2 .3-.2 1.1 .3 .6 .5 .1a.84 .84 0 0 1-.9-.2 .84 .84 0 0 1-.1-.9l.1-.7z" fill-rule="evenodd"/>
<path d="M271.6 91.3h.4l.3 1-.2 .9-.2 .2h-.3l.3-.4 .1-1a.61 .61 0 0 0-.4-.7z" fill-rule="evenodd"/>
<path d="M272.7 92.9l.1-.1 .2 .1v.5h.6a.62 .62 0 0 1-.9-.5z" fill-rule="evenodd"/>
<path d="M273 92.1h.3l-.5 .2z" fill-rule="evenodd"/>
<path d="M273 92.1a.73 .73 0 0 1 .9 .4 .73 .73 0 0 1-.3 .9h-.3a.68 .68 0 0 0 .4-.6 .68 .68 0 0 0-.4-.7z" fill-rule="evenodd"/>
<path d="M272.8 91.2h1.1v.2h-1l-.1 1z" fill-rule="evenodd"/>
<path d="M274.6 91.1h.3a.21 .21 0 0 0-.2 .2 .21 .21 0 0 0 .2 .3h-.3z" fill-rule="evenodd"/>
<path d="M274.6 91.1a.32 .32 0 0 1 .5 0 .32 .32 0 0 1 0 .5 .32 .32 0 0 1-.5 0l.4-.2v-.2z" fill-rule="evenodd"/>
<path d="M275.6 91.3l.5-.2 .5 .1h-.3a1.16 1.16 0 0 0-.5 2l.8 .2a1.14 1.14 0 0 1-1.3-.4 1.14 1.14 0 0 1 0-1.4z" fill-rule="evenodd"/>
<path d="M276.3 91.2h.3l.4 .2z" fill-rule="evenodd"/>
<path d="M277 91.3l.1 .7-.3-.5z" fill-rule="evenodd"/>
<path d="M276.2 93.4l.9-.5-.4 .5z" fill-rule="evenodd"/>
<circle cx="218.5" cy="91.3" r=".17"/>
<circle cx="223.6" cy="89.2" r=".22"/>
<circle cx="225.7" cy="89.2" r=".18"/>
<circle cx="225.7" cy="88" r=".19"/>
<circle cx="256.1" cy="92.1" r=".2"/>
<circle cx="256.1" cy="93.4" r=".2"/>
</g>
<g fill="none" stroke="#000" stroke-width=".21">
<path d="M212.8 92.3l.3-.2h.3l-.3 .1-.2 .5h-.2zM213 93.4h.6l.3-.3a.49 .49 0 0 1-.3 .4 .49 .49 0 0 1-.5 0zM213.1 92.1a.64 .64 0 0 1 .6 0 .64 .64 0 0 1 .3 .6h-1.1l.1 .5 .4 .2-.5-.1-.2-.6h1.1l-.1-.5zM214.3 92l.4-.1v1.4l.2 .2h-.6l.2-.2v-1.2zM214.7 92.2l.4-.2 .4 .1zM215.2 92.1h.3l.1 .1v1.1l.2 .2h-.6l.2-.2v-1zM216 92h.6l-.1 .2 .3 1-.1 .3-.5-1.4zM217 92l.5 .1h-.2l-.6 1.4 .5-1.3zM218 92l.6-.1v1.4l.4 .2h-1l.4-.2v-1.1zM218.2 89.2h1l.3-.4-.1 .6h-1.2zM218.3 87.4l.2-.3h.3l-.4 .3 .1 .4a.25 .25 0 0 1-.3-.1 .25 .25 0 0 1 .1-.3zM218.5 87.1a.66 .66 0 0 1 1 .3 .66 .66 0 0 1-.4 .9l-.9 .9 .7-.9a.65 .65 0 0 0 .4-.6 .65 .65 0 0 0-.5-.6z"/>
<path d="M219.5 92l.5-.1v1.4l.4 .2h-.9l.3-.2v-1.2zM219.8 88.1h1.5v.1h-1.5zM220.3 92.1h.3l-.6 .3zM220.3 92.1l.5-.1 .1 .3h-.2l-.1-.2zM221.5 92.1l.2-.1 .6 .1h-.4a.76 .76 0 0 0-.5 .7 .76 .76 0 0 0 .5 .7h-.3l-.2-.3a.97 .97 0 0 1 .1-1.1zM221.8 87.3l.6-.2v2l.4 .3h-1l.4-.3v-1.7zM221.9 92.1h.4a.79 .79 0 0 1 .2 1 .79 .79 0 0 1-.9 .4h.3a.76 .76 0 0 0 .5-.7 .76 .76 0 0 0-.5-.7zM222.9 92l.4-.1v1.5l.1 .1h-.5l.2-.2v-1.2zM223.4 92.1l.2-.1 .5 .1-.8 .1zM223.7 92.1l.5 .1v1.2l.2 .1h-.6l.2-.1v-1.1zM224.5 92l.3-.1 .1 .3-.1 1.1 .2 .2h-.5l.2-.2v-1.2zM224.9 92.1h.2z"/>
<path d="M224.9 92.1l.4-.1 .1 .2zM225.3 92.2l.3-.2h.4l-.4 .1-.2 .2v1l.2 .2h-.5l.2-.2zM225.7 92.1h.3l.1 .1v1.2l.1 .1h-.5l.1-.1v-1.3zM226.5 92.3l.3-.2h.3l-.4 .1-.1 .5h-.2zM226.7 93.4h.6l.4-.3a.62 .62 0 0 1-1 .3zM226.8 92.1a.64 .64 0 0 1 .7 0 .64 .64 0 0 1 .2 .6h-1.1l.1 .5 .4 .2h-.4l-.3-.7h1.1l-.2-.6zM228 92l.4-.1v1.5l.2 .1h-.6l.2-.2v-1.2zM228.4 92.2l.4-.2 .4 .1zM228.4 87h.9l.1-.2 .3 .2-1.1 .1zM228.5 87.8h.8l.2-.1 .2 .2-1.1 .1zM228.9 92.1l.4 .1v1.1l.2 .2h-.6l.3-.2v-1zM229 87.9h.2v.8h.1l-.7 .5-.2-.3 .6-.1z"/>
<path d="M229 87.1l.2-.1v.8h-.2zM229.2 88.7l.5-.2zM229.7 86.9h1.4l.2-.1 .2 .2-1.7 .1zM230.2 87.8h.2l-1 1.2zM230.3 91.5l.1 .5h.6l-.6 .1v1.1l.3 .2h-.3l-.1-.2v-1.1h-.5l.5-.3zM230.4 93.4h.4l.3-.3-.3 .4zM230.5 87l.2 .1-.2 .5 .1 .1v1.9l-.2 .1v-1.9h-.2zM230.7 88h.1a.75 .75 0 0 1 .6 .8zM231.6 92.8l.3-.2h.6a.49 .49 0 0 0-.6 .2 .49 .49 0 0 0 0 .6l-.4-.1zM231.6 93.4l.9-.1-.3 .2zM231.7 92.1h.5h-.3l-.2 .3h-.1zM231.8 92.1a.59 .59 0 0 1 .9 .3l.1 1h-.3l-.1-.1 .1-.1v-.6h-.5l.5-.1v-.4z"/>
<path d="M231.9 87.6h.8l.1-.2 .2 .3h-1.1zM232.3 86.7l.4 .1-.2 .1v.7h-.1zM232.4 87.7h.1v1l.2 .1-.7 .3-.1-.2 .5-.1zM232.5 89.7l.2-.1a.79 .79 0 0 0 .9-.7h.4h-.3l-.3 .7zM232.5 88.7h.6zM232.5 93.4h.3l.2-.2-.1 .3zM232.8 87.7h1.8l.1-.2 .3 .3h-2zM233 87.1h1.4l.2-.2 .2 .2-1.7 .1zM233.2 88.5h1.2h-1.1v.3h-.1zM233.2 88.4h1.2v-.3h.3l-.1 .1v.6l-.2 .1h-1.1l-.1 .1v-.2h1.2v-.3zM233.2 88.1l1.3-.2 .2 .2h-1.4v.3h-.1zM233.2 87.9l.1 .1-.1 .1z"/>
<path d="M233.4 91.2l.6-.1v2.2l.4 .2h-1l.4-.2v-2zM233.4 87.2l.3 .2-.1 .3zM233.6 88.9h.5l.2 .7h.7l-.9 .1-.1-.2v-.6zM233.6 86.6l.3 .2v.3zM234.2 87.1l.3 .2-.5 .4zM234.4 88.9l.2-.1zM234.8 89l.2 .5-.7 .1 .4-.1zM235.3 88.8h.6l-.1 .8-.3-.1 .1-.5zM235.3 87.5l.4 .2-.1 .3zM235.6 86.8l.3 .1v.3zM235.8 89.5h2.3l.2-.1 .1 .2h-2.4zM236.2 88.5h1.7h-1.5v1h-.2z"/>
<path d="M236.2 88.3l.2 .2zM236.2 88.5h1.7v-.2l.2 .2-.1 1h-.1v-1zM236.2 87.2l-.3 1.6h-.4l.3-.2zM236.4 87.4l1.3 .1h-1.1v.5h1.3h-1.3l-.2 .2zM236.4 86.9l1.3 .1h-1.1v.4h1.3v.6h-1.3h1.1v-.5l-1.3-.1zM236.4 86.8l.2 .1h1.4l-.1 .5h-1.3h1.1v-.4l-1.3-.1zM236.6 86.9h1.1v-.1l.3 .1zM236.7 92l.4-.1 .1-.4 .1 .5h.5l-.5 .1v1.1l.2 .2-.3-.1-.1-1.2zM236.8 88.5h.1v1h-.7h.6zM237.2 93.4l.5-.1 .2-.2-.2 .4zM237.3 88.5h.2v1h-.2zM237.7 88h.2v.1l-.2 .1z"/>
<path d="M238.7 92.1h.4l-.3 .1-.2 .5h-.2zM238.7 93.4h.6l.3-.3a.49 .49 0 0 1-.3 .4 .49 .49 0 0 1-.5 0zM238.8 92.1a.64 .64 0 0 1 .6 0 .64 .64 0 0 1 .3 .6h-1.1l.1 .5 .4 .2-.5-.1-.2-.6h1.1l-.2-.6zM239.1 86.9l.2 .2h1.2h-1.4zM239.1 87.1h2.2l.2-.2 .3 .2h-2.5l-.1 1.6-.5 1.1 .4-1.1zM239.3 87.7h2l.2-.2 .2 .2zM239.3 87.1h1.1l-.2-.5 .3 .3v.2zM239.6 88.5l1.5-.1 .2 .1-1.6 .1zM239.9 88.5h1.1h-1l.5 .6h-.2zM239.9 88.5h1.4l-.6 .7 .1 .1-1.7 .5 1.2-.5v-.2h.3l.4-.5zM239.9 87.7h.2v.4l.9 .1-1.1 .1zM239.9 87.7h1l-.1-.5 .4 .2-.2 .3z"/>
<path d="M239.9 87.2l.3 .2-.1 .3h-.2zM239.9 92l.3-.1 .1 .3-.1 1.1 .2 .2h-.5l.2-.2v-1.2zM240.1 88.1h.8v-.4h.1v.4zM240.3 92.1h.2zM240.3 92.1l.4-.1 .1 .2zM240.5 89.3l1.3 .2a.82 .82 0 0 1-1.1-.1zM240.7 92.2l.4-.2 .3 .1-.5 .1v1.2l.1 .1h-.5l.2-.1zM240.9 88.2h.1l-.1 .1zM241.1 92.1l.4 .1v1.2l.1 .1h-.5l.2-.1v-1.3zM241.7 92l.4-.1v1.3l.1 .1h-.1v.5l.2 .2h-.6l.2-.1v-1.8zM242.1 88.1h1.5v.1h-1.5zM242.1 93.3l.4 .1z"/>
<path d="M242.2 92.1l.2-.1 .5 .1-.8 .2zM242.5 92.1h.4l.2 .4a.68 .68 0 0 1-.1 .8 .68 .68 0 0 1-.8 .1h.3a.71 .71 0 0 0 .5-.6 .71 .71 0 0 0-.5-.7zM243.7 92.2l.5-.1-.4 .2v.4h-.3zM243.8 93.4h.7l.3-.3a.64 .64 0 0 1-1 .3zM243.9 92.1a.64 .64 0 0 1 .7 0 .64 .64 0 0 1 .2 .6h-1v.5l.5 .2h-.5l-.2-.3-.1-.4h1.1l-.2-.6zM243.9 88.8h.3v.4l.7 .1a.62 .62 0 0 1-1-.5zM244.1 87.1h1.1l-.1 .2h-1v1h-.1zM244.1 88.1l.5-.1zM244.3 88a.73 .73 0 0 1 .9 .3 .73 .73 0 0 1-.3 1h-.4a.68 .68 0 0 0 .5-.6 .68 .68 0 0 0-.4-.7zM245.2 92l.5-.1v1.4l.4 .2h-.9l.3-.2v-1.2zM245.7 88.8h.2v.4l.7 .1a.62 .62 0 0 1-.6 0 .62 .62 0 0 1-.3-.5zM245.8 87.1h1.1l-.1 .2h-.9l-.1 1h-.1z"/>
<path d="M245.9 88h.4l-.4 .2zM246 88a.74 .74 0 0 1 .9 .3 .74 .74 0 0 1-.3 1h-.3a.7 .7 0 0 0 .4-.6 .7 .7 0 0 0-.4-.7zM246 92.1h.3l-.6 .3zM246 92.1l.5-.1 .1 .3h-.2l-.1-.2zM247 92.8l.4-.2h.5a.49 .49 0 0 0-.6 .2 .49 .49 0 0 0 .1 .6l-.5-.1zM247.1 93.4l.8-.1-.3 .2zM247.1 92.1h.5h-.3l-.2 .3h-.1zM247.2 92.1a.61 .61 0 0 1 .9 .3l.1 1h-.3l-.1-.1 .1-.1v-.6h-.4l.4-.1v-.4zM247.6 87.1l.3-.1-.2 .2 .1 .2h-.2zM247.6 87a.31 .31 0 0 1 .4 0 .31 .31 0 0 1 0 .5 .31 .31 0 0 1-.4-.1h.3l.1-.2zM247.9 93.4h.4l.1-.2-.1 .3zM248.5 87.3l.5-.3 .6 .1h-.3a1.11 1.11 0 0 0-.8 1.7l.4 .4 .8 .1a1.08 1.08 0 0 1-1.2-.2 1.08 1.08 0 0 1-.3-1.1z"/>
<path d="M249.2 91.5l.1 .5h.5l-.5 .1v1.1l.2 .2h-.3l-.1-.2v-1.1h-.4l.4-.3zM249.2 89.3l.4-.1 .5-.4-.4 .5zM249.2 93.4h.5l.2-.3-.3 .4zM249.3 87.1h.4l.2 .2zM249.9 87.1h.2v.8h-.2l-.1-.5zM250.2 92l.5-.1v1.4l.6 .1a.49 .49 0 0 1-.6 .1 .49 .49 0 0 1-.3-.5v-.9zM251 93.4l.4-.2-.1 .2zM251 88.1a.73 .73 0 0 1 .9-.1h-.7l-.4 .4zM251.2 92l.4-.1v1.4l.2 .1-.4 .1v-1.4zM251.5 88h.4l.9 .3h.6l-.5 .2zM252 92l.6-.1v1.4l.4 .2h-1l.4-.2v-1.1zM252.8 92.1h.3l-.5 .3z"/>
<path d="M252.9 92.1l.4-.1 .1 .2-.2 .1v-.2zM253.1 88.3l.6-.3-.2 .3zM253.9 92.3l.3-.2h.3l-.3 .1-.2 .5h-.2zM254.1 93.4h.6l.3-.3a.49 .49 0 0 1-.3 .4 .49 .49 0 0 1-.5 0zM254.2 92.1a.64 .64 0 0 1 .6 0 .64 .64 0 0 1 .3 .6h-1.1l.1 .5 .5 .2-.6-.1-.2-.6h1.1l-.1-.6zM254.4 87.3l.6-.2v2.1l.4 .2h-1l.4-.3v-1.7zM256.1 87.3l.3-.2h.4h-.3a1.59 1.59 0 0 0 0 2.2h.3a.81 .81 0 0 1-.8-.2 .81 .81 0 0 1-.1-.9zM256.5 87.1l.5 .2 .2 .5v1l-.4 .5h-.3l.4-.4 .1-1.1-.2-.4zM257.1 92.2h1.5v.2h-1.5zM257.6 88.8a.3 .3 0 0 1 .3 .1 .3 .3 0 0 1 0 .3l.7 .1a.62 .62 0 0 1-.6 0 .62 .62 0 0 1-.4-.5zM257.8 87.1h1.1l-.1 .2h-.9l-.1 1h-.1zM257.9 88h.4l-.4 .2z"/>
<path d="M258 88a.73 .73 0 0 1 .9 .4 .73 .73 0 0 1-.3 .9h-.4a.7 .7 0 0 0 .5-.6 .7 .7 0 0 0-.4-.7zM259 92.9a.23 .23 0 0 1 .3 .1 .23 .23 0 0 1-.1 .3l.7 .1a.58 .58 0 0 1-.6 .1 .58 .58 0 0 1-.3-.6zM259.1 91.2h1.1l-.1 .2h-.9v1h-.2zM259.3 92.1h.3l-.5 .2zM259.3 92.1a.73 .73 0 0 1 .9 .4 .73 .73 0 0 1-.3 .9h-.3a.69 .69 0 0 0 .4-.6 .69 .69 0 0 0-.4-.7zM259.6 87h.2a.19 .19 0 0 0-.2 .2 .19 .19 0 0 0 .2 .2h-.3zM259.6 87a.32 .32 0 0 1 .4 0 .32 .32 0 0 1 0 .5 .32 .32 0 0 1-.4-.1l.4-.1v-.2zM260.4 87.3l.5-.3 .7 .1h-.4a1.13 1.13 0 0 0-.6 1.8l.3 .3 .8 .1a1.15 1.15 0 0 1-1.4-.4 1.15 1.15 0 0 1 .1-1.5zM260.7 92.9h.2l.1 .5h.7a.6 .6 0 0 1-.7 .1 .6 .6 0 0 1-.3-.6zM260.8 91.2h1.1v.2h-1v.9l-.2 .1zM261 92.1h.3l-.4 .2zM261 92.1a.74 .74 0 0 1 .9 .3 .74 .74 0 0 1-.2 1h-.4a.7 .7 0 0 0 .4-.6 .7 .7 0 0 0-.4-.7z"/>
<path d="M261.2 89.3l.5-.2 .3-.3-.3 .5zM261.2 87.1h.5l.3 .2zM262 87.1v.8l-.2-.5zM262.6 91.1h.3l-.2 .2 .2 .3-.3-.1zM262.6 91.1a.32 .32 0 0 1 .5 0 .32 .32 0 0 1 0 .5 .32 .32 0 0 1-.5 0l.5-.2-.1-.2zM263.5 91.3l.6-.2 .6 .1h-.4a1.15 1.15 0 0 0-.7 1.8l.3 .3 .8 .1a1.17 1.17 0 0 1-1.4-.5 1.17 1.17 0 0 1 .2-1.5zM264.2 93.4l.5-.2 .4-.3-.4 .5zM264.3 91.2h.4l.3 .2zM265 91.3l.1 .7-.3-.5zM266 92.2a.68 .68 0 0 1 1-.1h-.6l-.5 .4zM266.5 92.1l2 .3a1.5 1.5 0 0 1-1.5-.2zM268.1 92.4l.6-.3-.2 .3z"/>
<path d="M269.4 91.4l.6-.2v2.1l.4 .2h-1l.4-.3v-1.6zM271.3 91.3l.2-.1 .4 .1h-.4l-.2 .3-.2 1.1 .3 .6 .5 .1a.84 .84 0 0 1-.9-.2 .84 .84 0 0 1-.1-.9l.1-.7zM271.6 91.3h.4l.3 1-.2 .9-.2 .2h-.3l.3-.4 .1-1a.61 .61 0 0 0-.4-.7zM272.7 92.9l.1-.1 .2 .1v.5h.6a.62 .62 0 0 1-.9-.5zM272.8 91.2h1.1v.2h-1l-.1 1zM273 92.1h.3l-.5 .2zM273 92.1a.73 .73 0 0 1 .9 .4 .73 .73 0 0 1-.3 .9h-.3a.68 .68 0 0 0 .4-.6 .68 .68 0 0 0-.4-.7zM274.6 91.1h.3a.21 .21 0 0 0-.2 .2 .21 .21 0 0 0 .2 .3h-.3zM274.6 91.1a.32 .32 0 0 1 .5 0 .32 .32 0 0 1 0 .5 .32 .32 0 0 1-.5 0l.4-.2v-.2zM275.6 91.3l.5-.2 .5 .1h-.3a1.16 1.16 0 0 0-.5 2l.8 .2a1.14 1.14 0 0 1-1.3-.4 1.14 1.14 0 0 1 0-1.4zM276.2 93.4l.9-.5-.4 .5zM276.3 91.2h.3l.4 .2z"/>
<path d="M277 91.3l.1 .7-.3-.5z"/>
<circle cx="218.5" cy="91.3" r=".17"/>
<circle cx="223.6" cy="89.2" r=".22"/>
<circle cx="225.7" cy="89.2" r=".18"/>
<circle cx="225.7" cy="88" r=".19"/>
<circle cx="256.1" cy="92.1" r=".2"/>
<circle cx="256.1" cy="93.4" r=".2"/>
</g>
<path d="M258.9 163.2h5.6v2.7h-5.6z" fill="#fff" stroke="#fff" stroke-width=".35"/>
<text font-size="6.3" x="209.6" y="158.9">浙江博穆精密电子有限公司</text>
<text font-size="5.2" x="72.5" y="182.6">P.C.B Layout</text>
<g font-size="4.3">
<text x="81.4" y="77.8">□</text>
<text x="222" y="168.9">Tolerance</text>
</g>
<g font-size="3.4">
<text x="212.7" y="29.7">技术要求：</text>
<text x="212.9" y="33.7">Technical requirement</text>
<text x="212.6" y="38.2">一.电气性能:</text>
<text x="212.5" y="42.2">electrical performance</text>
<text x="217.6" y="46.6">1-1.额定电流: 3A AC DC.</text>
<text x="216.4" y="50.6">rated current: 3A AC DC.</text>
<text x="216.4" y="59.2">Contact resistance: ≤20mΩ</text>
<text x="217.6" y="55.1">1-2.接触电阻: ≤20mΩ</text>
<text x="217.6" y="63.6">1-3.绝缘电阻: ≥1000MΩ</text>
<text x="216" y="67.8">Insulation resistance: ≥1000MΩ</text>
<text x="216.5" y="76.6">withstand voltage: 550V AC/Minute</text>
<text x="217.6" y="72.2">1-4.耐 压: 550V AC/Minute</text>
<text x="212.6" y="80.9">二.物理特性:</text>
<text x="212.9" y="85">Physical characteristics</text>
<text x="218.1" y="98">2-2.焊接温度: +230℃，10s max</text>
<text x="212.7" y="106.6">三.材质:</text>
<text x="213.1" y="102.1">welding temperature:+230℃，10s max</text>
<text x="213.1" y="110.6">Material</text>
<text x="217.9" y="115">3-1.塑胶: PBT(Black) UL94V-0</text>
<text x="219.9" y="119.4">plastic: PBT(Black) UL94V-0</text>
<text x="217.9" y="123.5">3-2. 插针: 黄铜</text>
<text x="219.8" y="127.4">contact pin: Brass/Gold plated</text>
<text x="219.8" y="132.3">注：n为产品PIN位数</text>
</g>
<g font-size="3.1">
<text x="245.6" y="165.2">Product</text>
<text x="265.2" y="165.3">2.54-1xNA-H2.5</text>
<text x="205.6" y="168.9">未注明公差</text>
<text x="245.7" y="172.3">Dwg No</text>
<text x="246.8" y="168.8">Chain</text>
<text x="269.9" y="168.8">-L11.2</text>
<text x="209.8" y="176">.</text>
<text x="212.8" y="176">±0.40</text>
<text x="236.9" y="176">±2°</text>
<text x="245.9" y="176.6">Drawer</text>
<text x="260" y="176.6">Y.K</text>
<text x="270.3" y="176.6">Scale</text>
<text x="283.5" y="176.6">1:1</text>
<text x="205.4" y="184.4">.X</text>
<text x="212.8" y="180.2">±0.30</text>
<text x="212.8" y="184.5">±0.20</text>
<text x="236.8" y="180.2">±1°</text>
<text x="245.2" y="186">Approve</text>
<text x="248" y="181.7">Sign</text>
<text x="260.1" y="181.7">Sun</text>
<text x="260.1" y="186">Sun</text>
<text x="270.8" y="181.7">Unit</text>
<text x="282.7" y="181.7">MM</text>
<text x="205.5" y="188.7">.XX</text>
<text x="212.8" y="188.9">±0.15</text>
</g>
</svg>
